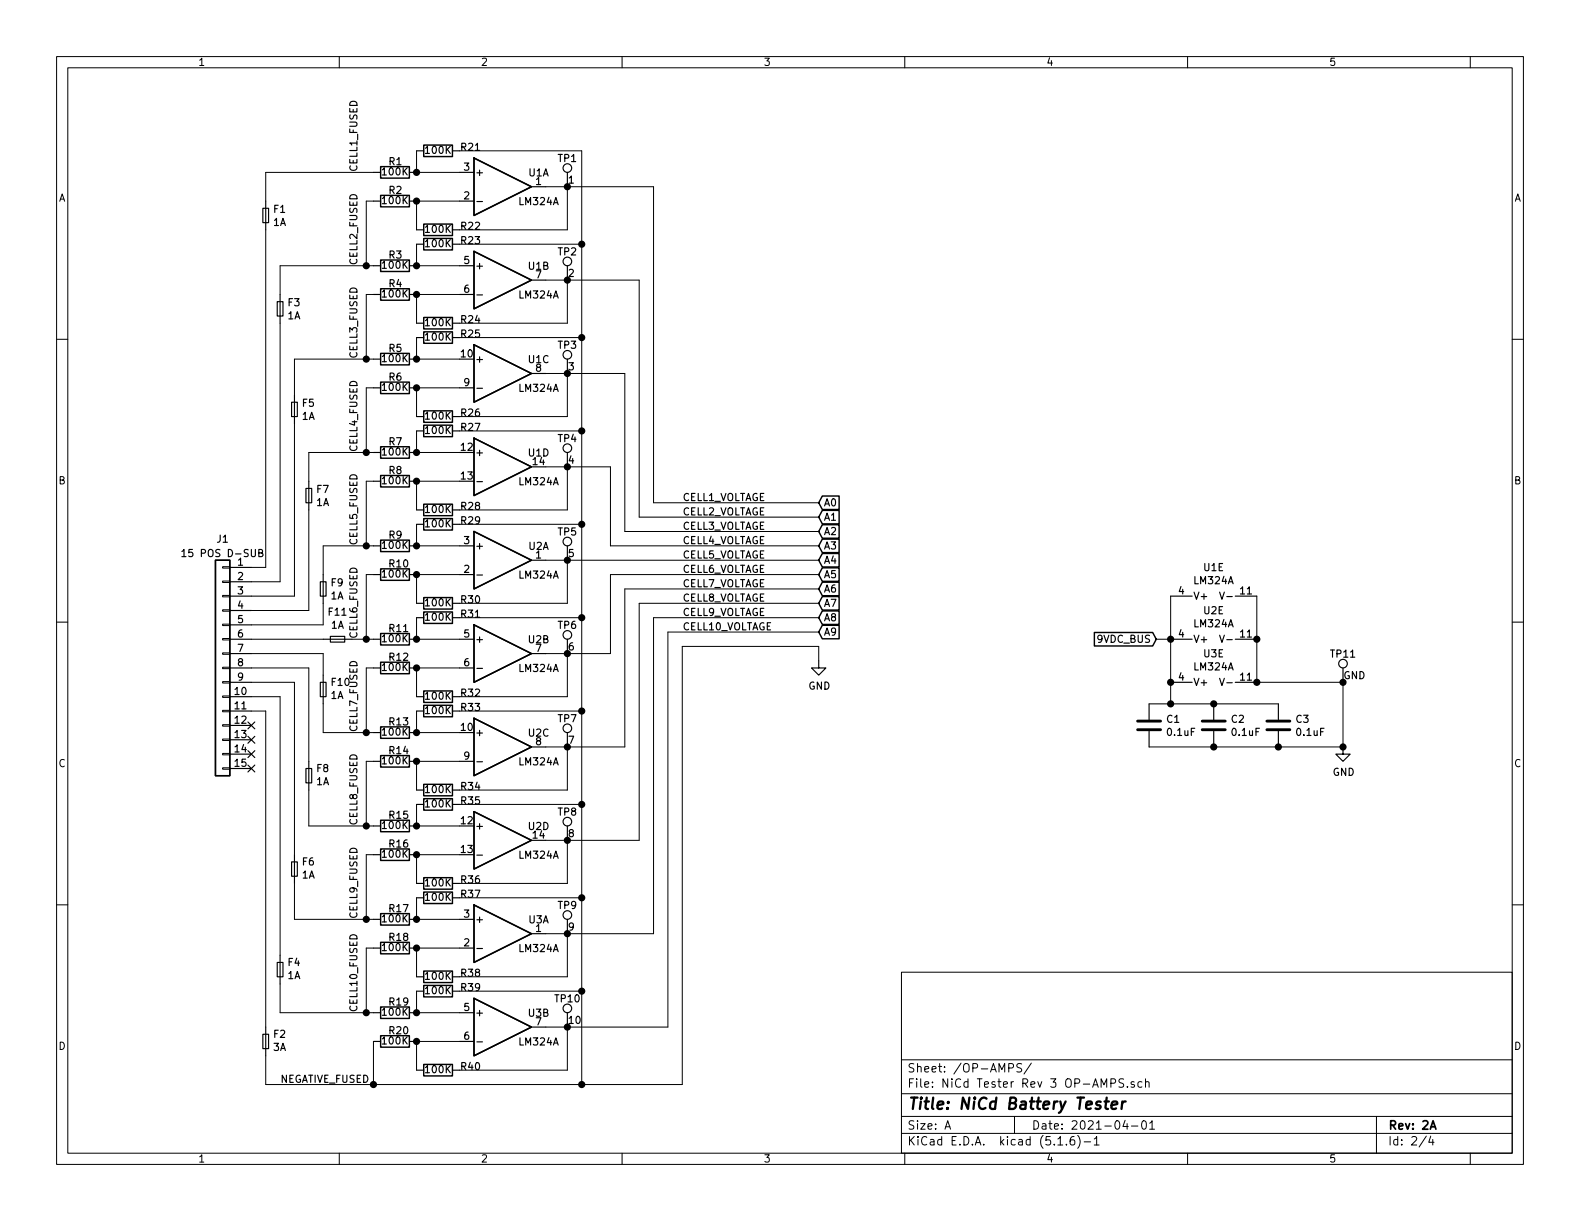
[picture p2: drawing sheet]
<svg xmlns="http://www.w3.org/2000/svg" width="279mm" height="216mm" viewBox="0 0 279 216" stroke-linecap="round" stroke-linejoin="round" font-family="sans-serif">
<g fill="none" stroke="#000" stroke-width=".18">
<path d="M10 10h259.4v195.9h-259.4zM12 12h255.4v191.9h-255.4zM60 10v2M110 10v2M160 10v2M210 10v2M260 10v2M66 30.5h-19v5.1M66 35.6h-1.2v11.4M73.7 26.7v3.8h7.6M81.3 26.7h21.6v165.1M81.3 35.6h-7.6v5"/>
<path d="M96.5 33h19.1v55.9h29.2M100.3 33v7.6h-19M10 60h2M47 40.6v59.7h-2.6M49.5 57.2v45.7h-5.1M66 47h-16.5v5.1M66 52.1h-1.2v11.4M73.7 43.2v3.8h7.6M73.7 59.7v3.8h7.6M81.3 43.2h21.6M81.3 59.7h21.6M81.3 52.1h-7.6v5.1"/>
<path d="M96.5 49.5h16.5v41.9h31.8M100.3 49.5v7.7h-19M267.4 60h2M52.1 74.9v30.5h-7.7M66 63.5h-13.9v6.4M66 68.6h-1.2v11.4M73.7 76.2v3.8h7.6M81.3 76.2h21.6M81.3 68.6h-7.6v5.1M96.5 66h14v28h34.3M100.3 66v7.7h-19M54.6 90.2v17.8h-10.2"/>
<path d="M66 96.5h-8.9v5.1M66 80h-11.4v5.1M66 85.1h-1.2v11.4M73.7 92.7v3.8h7.6M81.3 92.7h21.6M81.3 85.1h-7.6v5.1M96.5 82.6h11.4v13.9h36.9M96.5 99.1h48.3M100.3 99.1v7.6h-19M100.3 82.6v7.6h-19M10 110h2M39.4 115.4h1.2v.3h-1.2z"/>
<path d="M39.4 112.9h1.2v.3h-1.2zM39.4 110.4h1.2v.2h-1.2zM39.4 107.8h1.2v.3h-1.2zM39.4 118h1.2v.2h-1.2zM39.4 105.3h1.2v.2h-1.2zM39.4 102.7h1.2v.3h-1.2zM39.4 100.2h1.2v.3h-1.2zM44.4 115.6h12.7v3.8M44.4 113h12.7M44.4 118.1h10.2v16.5M57.1 106.7v3.8h-12.7M62.2 113h3.8"/>
<path d="M66 101.6h-1.2v11.4M66 118.1h-1.2v11.4M73.7 109.2v3.8h7.6M81.3 109.2h21.6M81.3 101.6h-7.6v5.1M81.3 118.1h-7.6v5.1M100.3 115.6v7.6h-19M144.8 109.2h-29.2v55.9h-19.1M144.8 106.7h-31.8v41.9h-16.5M144.8 116.8v-2.5h-24.2v77.5h-73.6v-5.1M144.8 111.8h-26.7v69.8h-21.6M144.8 101.6h-36.9v14h-11.4"/>
<path d="M144.8 104.1h-34.3v28h-14M204.5 113h2.5M207 105.4v19.1M222.2 105.4v15.3h15.3v11.4h-34.3M267.4 110h2M39.4 123.1h1.2v.2h-1.2zM39.4 125.6h1.2v.3h-1.2zM39.4 128.1h1.2v.3h-1.2zM39.4 130.7h1.2v.2h-1.2zM39.4 133.2h1.2v.3h-1.2zM39.4 135.8h1.2v.2h-1.2zM39.4 120.5h1.2v.3h-1.2z"/>
<path d="M44.4 125.7h2.6v55.9M44.4 120.7h7.7v30.4M44.4 123.2h5.1v45.7M54.6 139.7v6.4h11.4M57.1 124.5v5h8.9M66 134.6h-1.2v11.5M73.7 125.7v3.8h7.6M81.3 125.7h21.6M81.3 134.6h-7.6v5.1M100.3 132.1v7.6h-19M203.2 124.5h22.9M10 160h2"/>
<path d="M52.1 156.2v6.4h13.9M66 151.1h-1.2v11.5M73.7 158.8v3.8h7.6M73.7 142.2v3.9h7.6M81.3 142.2h21.6M81.3 158.8h21.6M81.3 151.1h-7.6v5.1M100.3 148.6v7.6h-19M267.4 160h2M49.5 174v5.1h16.5M66 167.6h-1.2v11.5M73.7 175.3v3.8h7.6"/>
<path d="M81.3 175.3h21.6M81.3 167.6h-7.6v5.1M100.3 165.1v7.6h-19M159.4 171.9h108v32h-108zM66 184.2v7.6M81.3 184.2h-7.6v5M100.3 181.6v7.6h-19M159.4 197.4h108M159.4 193.4h108M159.4 187.4h108M167.1 199.7l.5-1.5 .5 1.5M167.2 199.2h.8"/>
<path d="M178.4 188.8h.7l.1-.2v-.4l-.3-.1h-.5v1.5M179.4 197.4v3M180.7 188.1h-.6l-.3 .2 .1 .3 .7 .4v.4l-.2 .2-.6-.1M182.4 188l-1.3 1.9M196.4 191.5h.8l.1-.2-.1-.5h-.8v1.5M198.7 190.8h-.6l-.2 .2 .1 .4 .7 .3v.4l-.3 .2-.5-.1M199 198.1l-.4 1.1h.9M199.3 198.7v1M199.4 192.1v.2M200.1 199.1h1.1M200.6 191.3h-.4l-.2 .2 .1 .2 .5 .1v.4h-.6M201.9 191.3h-.4l-.3 .2 .1 .7h.6"/>
<path d="M202 198.3l.4-.1a.94 .94 0 0 1 0 1.5 .82 .82 0 0 1-.4-1.4zM202.6 191.4l.2-.1h.3l.1 1M202.6 190.8v1.5M203.3 198.6l.4-.4v1.5M203.3 199.7h.9M243.4 197.4v6.5M60 203.9v2M110 203.9v2M159.4 200.4h108M160 203.9v2M187.1 202.5h.8M188.6 202.3v.2"/>
<path d="M189.9 201a.59 .59 0 0 0-.7 .6v.6l.2 .2 .4 .1 .2-.2 .1-.5-.2-.2-.4-.1-.3 .3M190.6 200.8a1.71 1.71 0 0 1 0 2.2M191.7 201.9h1.2M193.5 201.4l.4-.4v1.5M193.5 202.5h.9M210 203.9v2M252.2 200.9l-1.2 1.9M253 200.9l-.3 1.1h.9M253.4 201.5v1M260 203.9v2"/>
</g>
<path d="M252.9 199.7l.5-1.5 .5 1.5" fill="none" stroke="#000" stroke-width=".3"/>
<path d="M195.3 194.8h.8M195.7 194.1l-.2 1.7 .1 .2 .3 .1M196.6 195.4l1-.2-.1-.4h-.8l-.2 1 .3 .3 .6-.1M198.5 194.8l-.2 1.3M199.1 194.8a.55 .55 0 0 0-.7 .3" fill="none" stroke="#000" stroke-width=".41"/>
<g fill="none" stroke="#000" stroke-width=".2">
<path d="M46.5 36.8h1v2.6h-1zM47 35.6v5M66 35.6h1.3M66 30.5h1.3M72.4 35.6h1.3M72.4 30.5h1.3M73.7 26.7h1.2M80 26.7h1.3M81.3 35.6h2.5M81.3 30.5h2.5M84.3 35.6h1M94 33h2.5"/>
<path d="M100.3 30.5v2.5M49 53.3h1v2.6h-1zM49.5 52.1v5.1M66 47h1.3M66 52.1h1.3M72.4 47h1.3M72.4 52.1h1.3M73.7 57.2h1.2M73.7 59.7h1.2M73.7 40.6h1.2M73.7 43.2h1.2M80 57.2h1.3"/>
<path d="M80 59.7h1.3M80 40.6h1.3M80 43.2h1.3M81.3 47h2.5M81.3 52.1h2.5M84.3 52.1h1M94 49.5h2.5M100.3 47v2.5M51.6 71.1h1v2.6h-1zM52.1 69.9v5M66 68.6h1.3M66 63.5h1.3"/>
<path d="M72.4 68.6h1.3M72.4 63.5h1.3M73.7 76.2h1.2M73.7 73.7h1.2M80 76.2h1.3M80 73.7h1.3M81.3 68.6h2.5M84.3 68.7h1M94 66h2.5M100.3 63.5v2.5M32.2 97.5l.3-.3v1.2M32.2 98.4h.7"/>
<path d="M45.8 97.8l.5-.1 .1-.4-.6-.1v1.2h.5l.2-.2v-.2l-.3-.2M54.1 86.4h1v2.5h-1zM54.6 85.1v5.1M66 85.1h1.3M66 80h1.3M66 96.5h1.3M72.4 85.1h1.3M72.4 80h1.3M72.4 96.5h1.3M73.7 90.2h1.2M73.7 92.7h1.2M80 90.2h1.3"/>
<path d="M80 92.7h1.3M81.3 96.5h2.5M84.3 85.2h1M94 99.1h2.5M100.3 80v2.6M100.3 96.5v2.6M40.6 113h3.8M40.6 100.3h3.8M40.6 102.9h3.8M40.6 105.4h3.8M40.6 108h3.8M40.6 110.5h3.8"/>
<path d="M40.6 115.6h3.8M40.6 118.1h3.8M56.6 102.9h1.1v2.5h-1.1zM57.1 101.6v5.1M57.1 119.4v5.1M57.1 113h5.1M58.4 112.5h2.6v1h-2.6zM66 113h1.3M66 118.1h1.3M66 101.6h1.3M72.4 113h1.3M72.4 118.1h1.3"/>
<path d="M72.4 101.6h1.3M73.7 106.7h1.2M73.7 109.2h1.2M80 106.7h1.3M80 109.2h1.3M81.3 113h2.5M81.3 118.1h2.5M81.3 101.6h2.5M84.3 118.2h1M84.3 101.7h1M94 115.6h2.5M100.3 113v2.6"/>
<path d="M144.8 116.8v1.3h1.2l-1.2 1.3-1.3-1.3h1.3M207 113h3.8M207 105.4h3.8M215.7 112.3l.4 1.3 .4-1.3M215.7 104.7l.4 1.3 .4-1.3M215.7 119.9l.4 1.3 .4-1.3M216.9 113.1h1M216.9 105.5h1M218.4 113h3.8M218.4 105.4h3.8M237.5 118.1v2.6M40.6 123.2h3.8"/>
<path d="M40.6 125.7h3.8M40.6 128.3h3.8M40.6 130.8h3.8M40.6 133.4h3.8M40.6 135.9h3.8M40.6 120.7h3.8M43.8 127.7l1.3 1.2M43.8 130.2l1.3 1.2M43.8 132.7l1.3 1.3M43.8 135.3l1.3 1.2M45.1 127.7l-1.3 1.2M45.1 130.2l-1.3 1.2"/>
<path d="M45.1 132.7l-1.3 1.3M45.1 135.3l-1.3 1.2M54.1 135.9h1v2.5h-1zM54.6 134.6v5.1M56.6 120.7h1.1v2.5h-1.1zM66 134.6h1.3M66 129.5h1.3M72.4 134.6h1.3M72.4 129.5h1.3M73.7 139.7h1.2M73.7 123.2h1.2M73.7 125.7h1.2"/>
<path d="M80 139.7h1.3M80 123.2h1.3M80 125.7h1.3M81.3 134.6h2.5M84.3 134.7h1M94 132.1h2.5M100.3 129.5v2.6M203.2 124.5v2.8M203.2 129.3v2.8M207 120.7h3.8M214.6 124.5v2.8M214.6 129.3v2.8"/>
<path d="M216.9 120.7h1M218.4 120.7h3.8M226.1 124.5v2.8M226.1 129.3v2.8M237.5 132.1v1.3h1.3l-1.3 1.2-1.3-1.2h1.3M51.6 152.4h1v2.5h-1zM52.1 151.1v5.1M66 151.1h1.3M66 146.1h1.3M72.4 151.1h1.3M72.4 146.1h1.3M73.7 156.2h1.2"/>
<path d="M73.7 158.8h1.2M73.7 142.2h1.2M80 156.2h1.3M80 158.8h1.3M80 142.2h1.3M84.3 151.2h1M100.3 146.1v2.5M49 170.2h1v2.5h-1zM49.5 168.9v5.1M66 179.1h1.3M66 167.6h1.3M66 162.6h1.3"/>
<path d="M72.4 179.1h1.3M72.4 167.6h1.3M72.4 162.6h1.3M73.7 172.7h1.2M73.7 175.3h1.2M80 172.7h1.3M80 175.3h1.3M81.3 179.1h2.5M81.3 167.6h2.5M81.3 162.6h2.5M84.3 167.7h1M94 165.1h2.5"/>
<path d="M100.3 162.6v2.5M100.3 179.1v2.5M46.5 182.9h1v2.5h-1zM47 181.6v5.1M66 184.2h1.3M72.4 184.2h1.3M73.7 189.2h1.2M80 189.2h1.3M81.3 184.2h2.5M84.3 184.2h1M94 181.6h2.5"/>
<circle cx="100.3" cy="29.7" r=".76"/>
<circle cx="100.3" cy="46.2" r=".76"/>
<circle cx="100.3" cy="79.2" r=".76"/>
<circle cx="100.3" cy="62.7" r=".76"/>
<circle cx="100.3" cy="95.8" r=".76"/>
<circle cx="100.3" cy="112.3" r=".76"/>
<circle cx="237.5" cy="117.3" r=".76"/>
<circle cx="100.3" cy="128.8" r=".76"/>
<circle cx="100.3" cy="145.3" r=".76"/>
<circle cx="100.3" cy="161.8" r=".76"/>
<circle cx="100.3" cy="178.3" r=".76"/>
</g>
<path d="M201.2 129h4M201.2 127.5h4M212.6 129h4.1M212.6 127.5h4.1M224 129h4.1M224 127.5h4.1" fill="none" stroke="#000" stroke-width=".51"/>
<g fill="none" stroke="#000" stroke-width=".25">
<path d="M67.3 29.5h5.1v2h-5.1zM67.3 34.5h5.1v2.1h-5.1zM74.9 25.7h5.1v2h-5.1zM74.9 39.6h5.1v2.1h-5.1zM83.8 27.9l10.2 5.1-10.2 5.1zM67.3 51.1h5.1v2h-5.1zM67.3 46h5.1v2h-5.1zM74.9 56.1h5.1v2.1h-5.1zM74.9 58.7h5.1v2h-5.1zM74.9 42.2h5.1v2h-5.1zM83.8 44.5l10.2 5-10.2 5.1zM67.3 79h5.1v2h-5.1z"/>
<path d="M67.3 67.6h5.1v2h-5.1zM67.3 62.5h5.1v2h-5.1zM74.9 75.2h5.1v2h-5.1zM74.9 72.6h5.1v2.1h-5.1zM83.8 77.5l10.2 5.1-10.2 5zM83.8 61l10.2 5-10.2 5.1zM38.1 99.1h2.5v38.1h-2.5zM67.3 84.1h5.1v2h-5.1zM67.3 95.5h5.1v2h-5.1zM74.9 89.2h5.1v2h-5.1zM74.9 91.7h5.1v2h-5.1zM83.8 94l10.2 5.1-10.2 5z"/>
<path d="M145.4 90.2h3v2.4h-3l-.6-1.2zM145.4 87.7h3v2.4h-3l-.6-1.2zM145.4 92.8h3v2.4h-3l-.6-1.2zM145.4 95.3h3v2.4h-3l-.6-1.2zM145.4 97.9h3v2.4h-3l-.6-1.2zM67.3 112h5.1v2h-5.1zM67.3 117.1h5.1v2h-5.1zM67.3 100.6h5.1v2h-5.1zM74.9 105.7h5.1v2h-5.1zM74.9 108.2h5.1v2h-5.1zM83.8 110.5l10.2 5.1-10.2 5.1zM145.4 108h3v2.4h-3l-.6-1.2z"/>
<path d="M145.4 100.4h3v2.4h-3l-.6-1.2zM145.4 110.6h3v2.4h-3l-.6-1.2zM145.4 102.9h3v2.4h-3l-.6-1.2zM145.4 105.5h3v2.4h-3l-.6-1.2zM193.5 111.8h10.3l.7 1.2-.7 1.2h-10.3zM67.3 133.6h5.1v2h-5.1zM67.3 128.5h5.1v2.1h-5.1zM74.9 138.7h5.1v2h-5.1zM74.9 124.7h5.1v2h-5.1zM74.9 122.2h5.1v2h-5.1zM83.8 127l10.2 5.1-10.2 5.1zM67.3 150.1h5.1v2h-5.1z"/>
<path d="M67.3 145h5.1v2.1h-5.1zM74.9 155.2h5.1v2h-5.1zM74.9 157.7h5.1v2.1h-5.1zM74.9 141.2h5.1v2.1h-5.1zM83.8 143.5l10.2 5.1-10.2 5.1zM67.3 178.1h5.1v2h-5.1zM67.3 166.6h5.1v2.1h-5.1zM67.3 161.5h5.1v2.1h-5.1zM74.9 171.7h5.1v2h-5.1zM74.9 174.2h5.1v2.1h-5.1zM83.8 176.5l10.2 5.1-10.2 5.1zM83.8 160l10.2 5.1-10.2 5.1z"/>
<path d="M67.3 183.1h5.1v2.1h-5.1zM74.9 188.2h5.1v2h-5.1z"/>
</g>
<g fill="#000" stroke="#000" stroke-width=".25">
<circle cx="73.7" cy="30.5" r=".51"/>
<circle cx="73.7" cy="35.6" r=".51"/>
<circle cx="100.3" cy="33" r=".51"/>
<circle cx="64.8" cy="47" r=".51"/>
<circle cx="73.7" cy="52.1" r=".51"/>
<circle cx="73.7" cy="47" r=".51"/>
<circle cx="100.3" cy="49.5" r=".51"/>
<circle cx="102.9" cy="59.7" r=".51"/>
<circle cx="102.9" cy="43.2" r=".51"/>
<circle cx="64.8" cy="63.5" r=".51"/>
<circle cx="73.7" cy="63.5" r=".51"/>
<circle cx="73.7" cy="68.6" r=".51"/>
<circle cx="100.3" cy="66" r=".51"/>
<circle cx="102.9" cy="76.2" r=".51"/>
<circle cx="64.8" cy="96.5" r=".51"/>
<circle cx="64.8" cy="80" r=".51"/>
<circle cx="73.7" cy="85.1" r=".51"/>
<circle cx="73.7" cy="96.5" r=".51"/>
<circle cx="73.7" cy="80" r=".51"/>
<circle cx="100.3" cy="82.6" r=".51"/>
<circle cx="100.3" cy="99.1" r=".51"/>
<circle cx="102.9" cy="92.7" r=".51"/>
<circle cx="64.8" cy="113" r=".51"/>
<circle cx="73.7" cy="118.1" r=".51"/>
<circle cx="73.7" cy="113" r=".51"/>
<circle cx="73.7" cy="101.6" r=".51"/>
<circle cx="100.3" cy="115.6" r=".51"/>
<circle cx="102.9" cy="109.2" r=".51"/>
<circle cx="207" cy="113" r=".51"/>
<circle cx="222.3" cy="113" r=".51"/>
<circle cx="64.8" cy="129.5" r=".51"/>
<circle cx="73.7" cy="129.5" r=".51"/>
<circle cx="73.7" cy="134.6" r=".51"/>
<circle cx="100.3" cy="132.1" r=".51"/>
<circle cx="102.9" cy="125.7" r=".51"/>
<circle cx="207" cy="120.7" r=".51"/>
<circle cx="207" cy="124.5" r=".51"/>
<circle cx="214.6" cy="124.5" r=".51"/>
<circle cx="214.6" cy="132.1" r=".51"/>
<circle cx="222.3" cy="120.7" r=".51"/>
<circle cx="226.1" cy="132.1" r=".51"/>
<circle cx="237.5" cy="132.1" r=".51"/>
<circle cx="237.5" cy="120.7" r=".51"/>
<circle cx="64.8" cy="146.1" r=".51"/>
<circle cx="73.7" cy="146.1" r=".51"/>
<circle cx="73.7" cy="151.1" r=".51"/>
<circle cx="100.3" cy="148.6" r=".51"/>
<circle cx="102.9" cy="142.2" r=".51"/>
<circle cx="102.9" cy="158.8" r=".51"/>
<circle cx="64.8" cy="179.1" r=".51"/>
<circle cx="64.8" cy="162.6" r=".51"/>
<circle cx="73.7" cy="167.6" r=".51"/>
<circle cx="73.7" cy="162.6" r=".51"/>
<circle cx="73.7" cy="179.1" r=".51"/>
<circle cx="100.3" cy="165.1" r=".51"/>
<circle cx="102.9" cy="175.3" r=".51"/>
<circle cx="66" cy="191.8" r=".51"/>
<circle cx="73.7" cy="184.2" r=".51"/>
<circle cx="100.3" cy="181.6" r=".51"/>
<circle cx="102.9" cy="191.8" r=".51"/>
</g>
<text font-size="2.8" x="160.4" y="196.2">Title: NiCd Battery Tester</text>
<g font-size="2.1">
<text x="160.4" y="189.6">Sheet: /OP-AMPS/</text>
<text x="160.4" y="192.3">File: NiCd Tester Rev 3 OP-AMPS.sch</text>
<text x="160.4" y="202.5">KiCad E.D.A. kicad (5.1.6)-1</text>
<text x="160.4" y="199.7">Size: A</text>
<text x="182.4" y="199.7">Date: 2021-04-01</text>
<text x="245.4" y="199.7">Rev: 2A</text>
<text x="245.4" y="202.5">Id: 2/4</text>
</g>
<g font-size="1.8">
<text x="35" y="11.6">1</text>
<text x="85" y="11.6">2</text>
<text x="135" y="11.6">3</text>
<text x="185" y="11.6">4</text>
<text x="235" y="11.6">5</text>
<text x="68.8" y="29.2">R1</text>
<text x="75.3" y="27.2">100K</text>
<text x="81.6" y="26.7">R21</text>
<text x="98.7" y="28.7">TP1</text>
<text x="10.4" y="35.6">A</text>
<text x="63.2" y="30.5" transform="rotate(-90 63.2 30.5)">CELL1_FUSED</text>
<text x="67.7" y="31">100K</text>
<text x="68.8" y="34.3">R2</text>
<text x="82.1" y="35.3">2</text>
<text x="82.1" y="30.2">3</text>
<text x="83.9" y="31.1">+</text>
<text x="93.5" y="31.2">U1A</text>
<text x="94.8" y="32.7">1</text>
<text x="100.6" y="32.5">1</text>
<text x="267.8" y="35.6">A</text>
<text x="48.3" y="40">1A</text>
<text x="48.4" y="37.6">F1</text>
<text x="67.7" y="36.1">100K</text>
<text x="75.3" y="41.2">100K</text>
<text x="81.6" y="40.6">R22</text>
<text x="91.9" y="36.3">LM324A</text>
<text x="63.2" y="47" transform="rotate(-90 63.2 47)">CELL2_FUSED</text>
<text x="67.7" y="47.5">100K</text>
<text x="68.8" y="45.7">R3</text>
<text x="75.3" y="43.7">100K</text>
<text x="81.6" y="43.2">R23</text>
<text x="82.1" y="46.7">5</text>
<text x="83.9" y="47.6">+</text>
<text x="93.5" y="47.7">U1B</text>
<text x="98.7" y="45.2">TP2</text>
<text x="67.7" y="52.6">100K</text>
<text x="68.8" y="50.8">R4</text>
<text x="82.1" y="51.8">6</text>
<text x="91.9" y="52.8">LM324A</text>
<text x="94.8" y="49.2">7</text>
<text x="100.6" y="49">2</text>
<text x="50.9" y="56.5">1A</text>
<text x="51" y="54.2">F3</text>
<text x="75.3" y="57.7">100K</text>
<text x="81.6" y="57.2">R24</text>
<text x="81.6" y="59.7">R25</text>
<text x="63.2" y="63.5" transform="rotate(-90 63.2 63.5)">CELL3_FUSED</text>
<text x="67.7" y="64">100K</text>
<text x="68.8" y="62.2">R5</text>
<text x="75.3" y="60.2">100K</text>
<text x="81.6" y="63.2">10</text>
<text x="83.9" y="64.1">+</text>
<text x="93.5" y="64.2">U1C</text>
<text x="94.8" y="65.7">8</text>
<text x="98.7" y="61.7">TP3</text>
<text x="100.6" y="65.5">3</text>
<text x="53.5" y="71.9">F5</text>
<text x="67.7" y="69.1">100K</text>
<text x="68.8" y="67.3">R6</text>
<text x="82.1" y="68.3">9</text>
<text x="91.9" y="69.3">LM324A</text>
<text x="53.4" y="74.2">1A</text>
<text x="75.3" y="76.7">100K</text>
<text x="75.3" y="74.2">100K</text>
<text x="81.6" y="76.2">R27</text>
<text x="81.6" y="73.7">R26</text>
<text x="63.2" y="80" transform="rotate(-90 63.2 80)">CELL4_FUSED</text>
<text x="67.7" y="80.5">100K</text>
<text x="68.8" y="83.8">R8</text>
<text x="68.8" y="78.7">R7</text>
<text x="81.6" y="79.7">12</text>
<text x="83.9" y="80.6">+</text>
<text x="93.5" y="80.7">U1D</text>
<text x="94.3" y="82.2">14</text>
<text x="98.7" y="78.2">TP4</text>
<text x="100.6" y="82">4</text>
<text x="10.4" y="85.6">B</text>
<text x="56" y="89.5">1A</text>
<text x="56.1" y="87.2">F7</text>
<text x="67.7" y="85.6">100K</text>
<text x="81.6" y="84.8">13</text>
<text x="91.9" y="85.8">LM324A</text>
<text x="120.6" y="88.6">CELL1_VOLTAGE</text>
<text x="145.6" y="89.5">A0</text>
<text x="267.8" y="85.6">B</text>
<text x="38.4" y="96">J1</text>
<text x="68.8" y="95.2">R9</text>
<text x="75.3" y="90.7">100K</text>
<text x="75.3" y="93.2">100K</text>
<text x="81.6" y="90.2">R28</text>
<text x="81.6" y="92.7">R29</text>
<text x="98.7" y="94.7">TP5</text>
<text x="120.6" y="91.1">CELL2_VOLTAGE</text>
<text x="120.6" y="93.7">CELL3_VOLTAGE</text>
<text x="145.6" y="92.1">A1</text>
<text x="145.6" y="94.6">A2</text>
<text x="33.2" y="98.5">15 POS D-SUB</text>
<text x="42.1" y="100">1</text>
<text x="63.2" y="96.5" transform="rotate(-90 63.2 96.5)">CELL5_FUSED</text>
<text x="67.7" y="97.1">100K</text>
<text x="68.9" y="100.3">R10</text>
<text x="82.1" y="101.3">2</text>
<text x="82.1" y="96.2">3</text>
<text x="83.9" y="97.2">+</text>
<text x="93.5" y="97.2">U2A</text>
<text x="94.8" y="98.8">1</text>
<text x="100.6" y="98.5">5</text>
<text x="120.6" y="101.3">CELL6_VOLTAGE</text>
<text x="120.6" y="96.2">CELL4_VOLTAGE</text>
<text x="120.6" y="98.8">CELL5_VOLTAGE</text>
<text x="145.6" y="97.2">A3</text>
<text x="145.6" y="99.7">A4</text>
<text x="212.9" y="101">U1E</text>
<text x="42.1" y="102.6">2</text>
<text x="42.1" y="105.1">3</text>
<text x="42.1" y="107.6">4</text>
<text x="58.5" y="106">1A</text>
<text x="58.6" y="103.7">F9</text>
<text x="67.7" y="102.1">100K</text>
<text x="75.3" y="107.2">100K</text>
<text x="81.6" y="106.7">R30</text>
<text x="91.9" y="102.3">LM324A</text>
<text x="120.6" y="103.8">CELL7_VOLTAGE</text>
<text x="120.6" y="106.4">CELL8_VOLTAGE</text>
<text x="145.6" y="102.2">A5</text>
<text x="145.6" y="104.8">A6</text>
<text x="145.6" y="107.3">A7</text>
<text x="208.4" y="105.1">4</text>
<text x="210.9" y="106">V+</text>
<text x="211.2" y="103.3">LM324A</text>
<text x="219.4" y="105.1">11</text>
<text x="42.1" y="110.2">5</text>
<text x="42.1" y="112.7">6</text>
<text x="58.2" y="108.9">F11</text>
<text x="58.6" y="111.2">1A</text>
<text x="63.2" y="113" transform="rotate(-90 63.2 113)">CELL6_FUSED</text>
<text x="67.7" y="113.6">100K</text>
<text x="68.9" y="111.8">R11</text>
<text x="75.3" y="109.8">100K</text>
<text x="81.6" y="109.2">R31</text>
<text x="82.1" y="112.7">5</text>
<text x="83.9" y="113.7">+</text>
<text x="93.5" y="113.7">U2B</text>
<text x="98.7" y="111.2">TP6</text>
<text x="120.6" y="108.9">CELL9_VOLTAGE</text>
<text x="120.6" y="111.5">CELL10_VOLTAGE</text>
<text x="145.6" y="109.9">A8</text>
<text x="145.6" y="112.4">A9</text>
<text x="194.2" y="113.7">9VDC_BUS</text>
<text x="208.4" y="112.7">4</text>
<text x="210.9" y="113.7">V+</text>
<text x="211.2" y="110.9">LM324A</text>
<text x="212.9" y="108.6">U2E</text>
<text x="219.4" y="112.7">11</text>
<text x="42.1" y="115.3">7</text>
<text x="42.1" y="117.8">8</text>
<text x="67.7" y="118.6">100K</text>
<text x="68.9" y="116.8">R12</text>
<text x="82.1" y="117.8">6</text>
<text x="91.9" y="118.8">LM324A</text>
<text x="94.8" y="115.3">7</text>
<text x="100.6" y="115">6</text>
<text x="211.2" y="118.5">LM324A</text>
<text x="212.9" y="116.2">U3E</text>
<text x="235.4" y="116.3">TP11</text>
<text x="41.6" y="122.9">10</text>
<text x="41.6" y="125.4">11</text>
<text x="42.1" y="120.3">9</text>
<text x="58.5" y="123.6">1A</text>
<text x="58.7" y="121.3">F10</text>
<text x="75.3" y="123.7">100K</text>
<text x="81.6" y="125.7">R33</text>
<text x="81.6" y="123.2">R32</text>
<text x="143" y="121.9">GND</text>
<text x="208.4" y="120.3">4</text>
<text x="210.9" y="121.3">V+</text>
<text x="219.4" y="120.3">11</text>
<text x="237.6" y="120.1">GND</text>
<text x="41.6" y="128">12</text>
<text x="41.6" y="130.5">13</text>
<text x="63.2" y="129.5" transform="rotate(-90 63.2 129.5)">CELL7_FUSED</text>
<text x="67.7" y="130.1">100K</text>
<text x="68.9" y="128.3">R13</text>
<text x="75.3" y="126.3">100K</text>
<text x="81.6" y="129.2">10</text>
<text x="83.9" y="130.2">+</text>
<text x="93.5" y="130.3">U2C</text>
<text x="94.8" y="131.8">8</text>
<text x="98.7" y="127.7">TP7</text>
<text x="100.6" y="131.5">7</text>
<text x="206.3" y="127.8">C1</text>
<text x="206.5" y="130.1">0.1uF</text>
<text x="217.8" y="127.8">C2</text>
<text x="218" y="130.1">0.1uF</text>
<text x="229.2" y="127.8">C3</text>
<text x="229.4" y="130.1">0.1uF</text>
<text x="10.4" y="135.6">C</text>
<text x="41.6" y="133">14</text>
<text x="41.6" y="135.6">15</text>
<text x="56.1" y="136.5">F8</text>
<text x="67.7" y="135.2">100K</text>
<text x="68.9" y="133.3">R14</text>
<text x="82.1" y="134.3">9</text>
<text x="91.9" y="135.3">LM324A</text>
<text x="235.7" y="137.2">GND</text>
<text x="267.8" y="135.6">C</text>
<text x="56" y="138.8">1A</text>
<text x="75.3" y="140.2">100K</text>
<text x="75.3" y="142.8">100K</text>
<text x="81.6" y="139.7">R34</text>
<text x="81.6" y="142.2">R35</text>
<text x="63.2" y="146" transform="rotate(-90 63.2 146)">CELL8_FUSED</text>
<text x="67.7" y="146.6">100K</text>
<text x="68.9" y="149.9">R16</text>
<text x="68.9" y="144.8">R15</text>
<text x="81.6" y="145.7">12</text>
<text x="83.9" y="146.7">+</text>
<text x="93.5" y="146.8">U2D</text>
<text x="94.3" y="148.3">14</text>
<text x="98.7" y="144.2">TP8</text>
<text x="100.6" y="148">8</text>
<text x="53.4" y="155.3">1A</text>
<text x="53.5" y="153">F6</text>
<text x="67.7" y="151.7">100K</text>
<text x="81.6" y="150.8">13</text>
<text x="91.9" y="151.8">LM324A</text>
<text x="68.9" y="161.3">R17</text>
<text x="75.3" y="156.7">100K</text>
<text x="75.3" y="159.3">100K</text>
<text x="81.6" y="156.2">R36</text>
<text x="81.6" y="158.8">R37</text>
<text x="98.7" y="160.7">TP9</text>
<text x="63.2" y="162.6" transform="rotate(-90 63.2 162.6)">CELL9_FUSED</text>
<text x="67.7" y="163.1">100K</text>
<text x="68.9" y="166.4">R18</text>
<text x="82.1" y="167.3">2</text>
<text x="82.1" y="162.3">3</text>
<text x="83.9" y="163.2">+</text>
<text x="93.5" y="163.3">U3A</text>
<text x="94.8" y="164.8">1</text>
<text x="100.6" y="164.5">9</text>
<text x="50.9" y="173.1">1A</text>
<text x="51" y="170.8">F4</text>
<text x="67.7" y="168.2">100K</text>
<text x="75.3" y="173.3">100K</text>
<text x="81.6" y="172.7">R38</text>
<text x="91.9" y="168.4">LM324A</text>
<text x="63.2" y="179.1" transform="rotate(-90 63.2 179.1)">CELL10_FUSED</text>
<text x="67.7" y="179.6">100K</text>
<text x="68.9" y="177.8">R19</text>
<text x="75.3" y="175.8">100K</text>
<text x="81.6" y="175.3">R39</text>
<text x="82.1" y="178.8">5</text>
<text x="83.9" y="179.7">+</text>
<text x="93.5" y="179.8">U3B</text>
<text x="98.2" y="177.2">TP10</text>
<text x="10.4" y="185.6">D</text>
<text x="48.3" y="185.8">3A</text>
<text x="48.4" y="183.5">F2</text>
<text x="67.7" y="184.7">100K</text>
<text x="68.9" y="182.9">R20</text>
<text x="82.1" y="183.8">6</text>
<text x="91.9" y="184.9">LM324A</text>
<text x="94.8" y="181.3">7</text>
<text x="100.7" y="181.1">10</text>
<text x="267.8" y="185.6">D</text>
<text x="49.5" y="191.5">NEGATIVE_FUSED</text>
<text x="75.3" y="189.8">100K</text>
<text x="81.6" y="189.2">R40</text>
<text x="35" y="205.5">1</text>
<text x="85" y="205.5">2</text>
<text x="135" y="205.5">3</text>
<text x="185" y="205.5">4</text>
<text x="235" y="205.5">5</text>
</g>
</svg>
